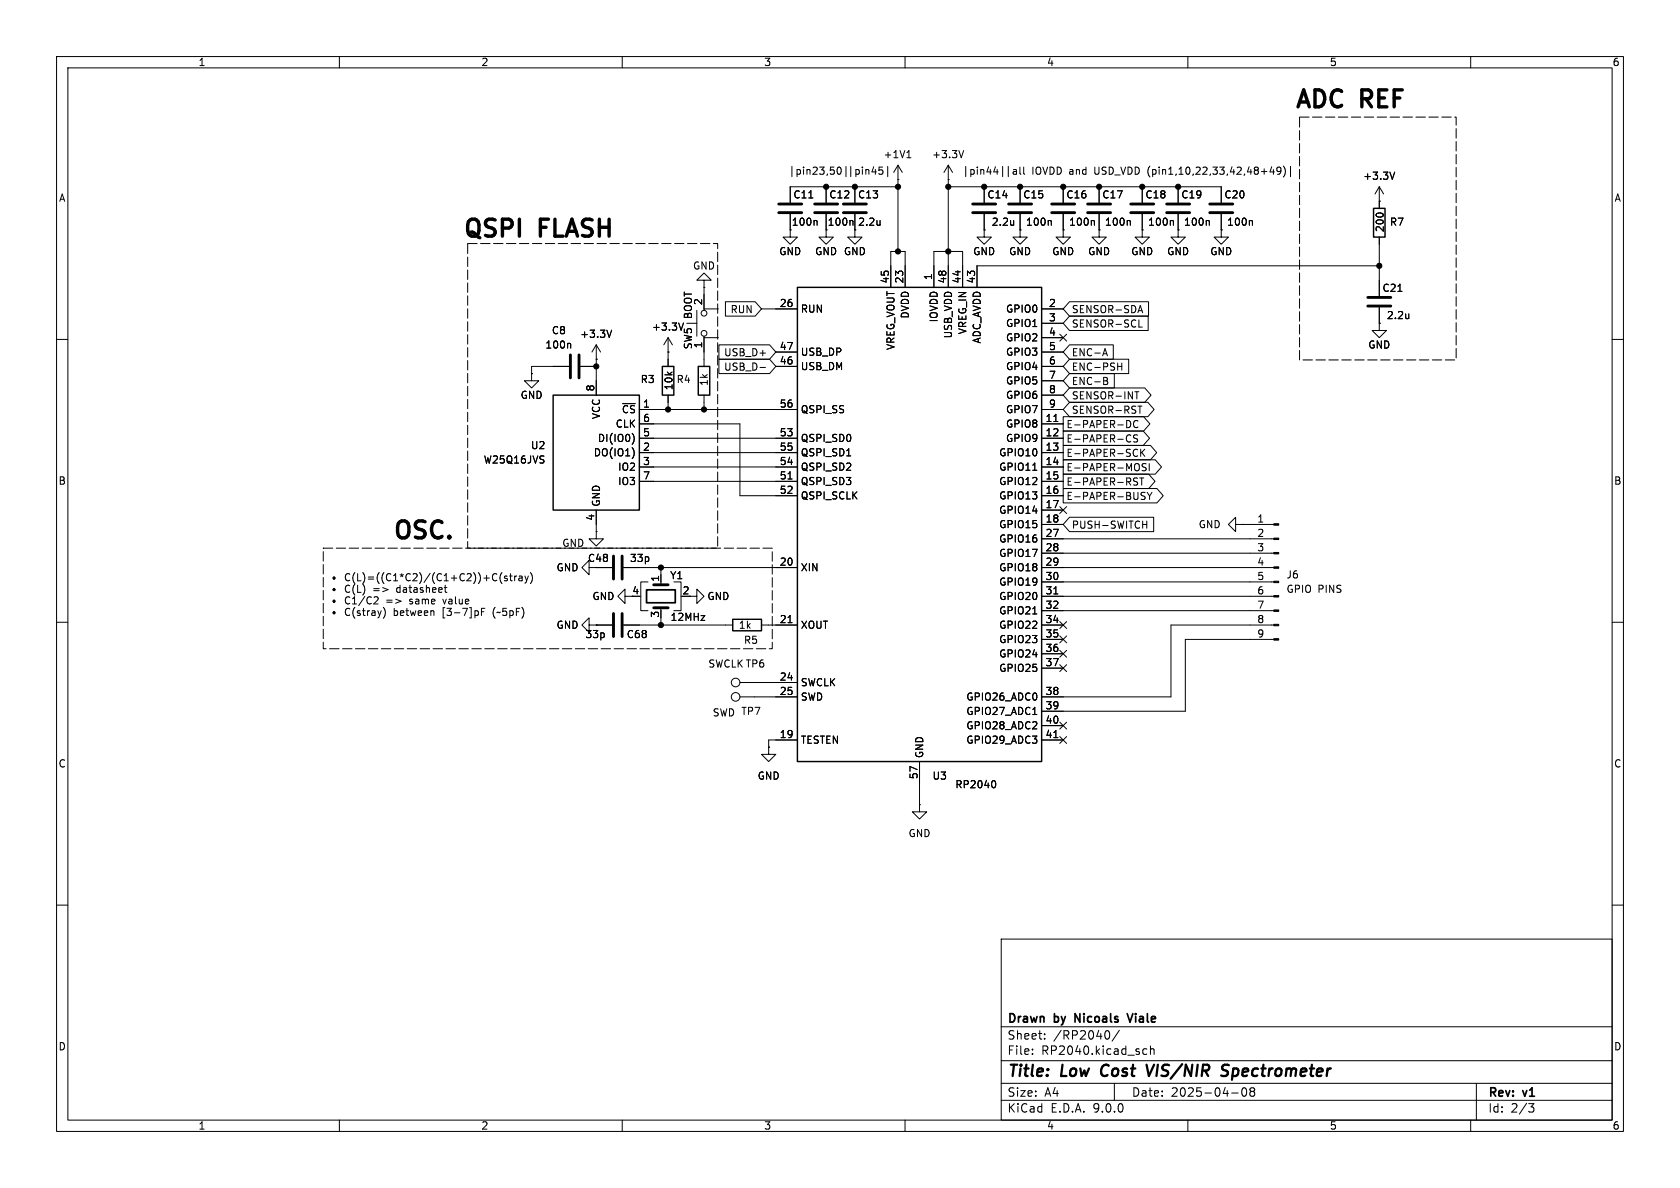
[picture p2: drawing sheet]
<svg xmlns="http://www.w3.org/2000/svg" width="297mm" height="210mm" viewBox="0 0 297 210" stroke-linecap="round" stroke-linejoin="round" font-family="sans-serif">
<g fill="none" stroke="#000" stroke-width=".18">
<path d="M10 10h277v190h-277zM12 12h273v186h-273zM60 10v2M110 10v2M160 10v2M210 10v2M260 10v2M139.7 37.8v4.1h1.3l-1.3 1.3-1.3-1.3h1.3M143 35h.7M144.3 39l.2 .2v.6M146 37.8v4.1h1.3l-1.3 1.3-1.2-1.3h1.2M146 33v2.8"/>
<path d="M147.4 30.1v.6M148.1 29.7l.2-.2a.68 .68 0 0 1 .4 .7 .68 .68 0 0 1-.4 .6l-.2-.1-.1-.4zM150.6 39l.2 .2v.6M151.1 37.8v4.1h1.3l-1.3 1.3-1.2-1.3h1.2M151.1 33v2.8M155.6 39v.8M155.6 39.7l-.1 .1M156 29.5h-.6v.6l.1-.1 .5 .1 .1 .2-.1 .4-.2 .1-.4-.1M156.9 29.4v1.8M158.7 31.8h.1M158.7 33h-19v2.8M158.7 29.2l-.7 1.3"/>
<path d="M158.7 29.2l.8 1.3M158.7 29.2v15.3M160.3 27.9h.7M160.4 26.9l.3-.3v1.3M167.6 31.8h.1M167.6 29.2v21.6M167.6 29.2l-.7 1.3M167.6 29.2l.8 1.3M167.6 33h48.3v2.8M170.4 26.6l-.5 1.3M174 33v2.8M174 37.8v2.8"/>
<path d="M176 29.5l-.3 .9h.8M176.3 30v.8M179.2 39v.8M179.2 39.7l-.1 .1M180.3 29.5v1.1l.2 .2M180.3 33v2.8M180.3 37.8v2.8M181 29.5v1.1l.2 .2M185.7 39l.2 .2v.6M188 33v2.8M188 37.8v2.8M193.3 39l.2 .2v.6"/>
<path d="M194.3 33v2.8M194.3 37.8v2.8M199.6 39l.2 .2v.6M201.9 33v2.8M201.9 37.8v2.8M207.3 39l.1 .2v.6M208.3 33v2.8M208.3 37.8v2.8M213.6 39l.2 .2v.6M215.9 37.8v2.8M221.2 39l.2 .2v.6M224.8 29.5l-.3 .9h.8"/>
<path d="M225.1 30v.8M226.5 30.1l-.3 .2h-.2l-.3-.2 .1-.5 .4-.1 .2 .2a.84 .84 0 0 1-.3 1.1h-.3M226.9 29.4a1.46 1.46 0 0 1 0 1.9M228.1 29.4v1.8M243.8 35.6h.1M243.8 33v3.8M243.8 33l-.7 1.3M243.8 33l.8 1.3M246.6 30.4l-.5 1.3M108.1 58.4l-.4 1.2M118.1 59.7v5.1M118.1 59.7l-.8 1.3"/>
<path d="M118.1 59.7l.8 1.3M120.8 57.1l-.4 1.3M121.4 57.2h1.8M123.2 54.9v4.5M124.5 59.4v.3h2.5M124.5 49.5h1.2l-1.2-1.2-1.3 1.2h1.3v1.3M124.5 50.8h.1M124.5 50.8v3.8M124.5 59.7v5.1M127 54.6h-2.5v.3M128.2 53.3h5.3l1.1 1.3-1.1 1.3h-5.3zM134.6 54.6h6.4"/>
<path d="M157.5 50.8v-6.3h2.5v6.3M165.1 50.8v-6.3h5.1v6.3M174 40.6v1.3h1.3l-1.3 1.3-1.3-1.3h1.3M174 40.6h.1M180.3 40.6v1.3h1.3l-1.3 1.3-1.2-1.3h1.2M180.3 40.6h.1M184.1 57.2h3.9M184.1 54.6h3.9M184.1 59.7h3.9M187.4 59.1l1.2 1.2M188 40.6v1.3h1.2l-1.2 1.3-1.3-1.3h1.3M188 40.6h.1"/>
<path d="M188.6 59.1l-1.2 1.2M189.1 53.3h13.9v2.6h-13.9l-1.1-1.3zM189.1 55.9h13.9v2.5h-13.9l-1.1-1.2zM194.3 40.6v1.3h1.3l-1.3 1.3-1.3-1.3h1.3M194.3 40.6h.1M201.3 54.9h.6M201.3 57.8h.6M201.6 54l.4 1.3M201.9 40.6v1.3h1.3l-1.3 1.3-1.2-1.3h1.2M201.9 40.6h.1M208.3 40.6v1.3h1.2l-1.2 1.3-1.3-1.3h1.3M208.3 40.6h.1"/>
<path d="M215.9 40.6v1.3h1.3l-1.3 1.3-1.3-1.3h1.3M215.9 40.6h.1M243.8 57.2v1.2h1.3l-1.3 1.3-1.2-1.3h1.2M243.8 57.2h.1M243.8 41.9v10.4M243.8 54.4v2.8M243.8 47h-71.1v3.8M247.1 51.5h.8M249.1 55.5v.8M249.1 56.2l-.1 .1M10 60h2M94 66v1.3h1.2l-1.2 1.3-1.3-1.3h1.3"/>
<path d="M94 66h.1M100.6 64.8h-6.6v1.2M100.7 60.7l.2 .2v.6M102.6 64.8h2.8M105.4 63.5h.1M105.4 61v8.9M105.4 61l-.8 1.2M105.4 61l.8 1.2M111.8 76.7a1.49 1.49 0 0 1 0 1.8M112.1 79.7v.8M113 72.4h28M113 74.9h17.8v12.7h10.2"/>
<path d="M113 77.5h28M118.1 62.2h.1M118.1 69.9v2.5M124.5 69.9v2.5M127.1 63.5h8.9l1.2 1.3-1.2 1.2h-8.9zM127.1 61h8.9l1.2 1.2-1.2 1.3h-8.9zM134.4 65h.9M137.2 64.8h3.8M137.2 62.2h3.8M184.1 72.4h3.9M184.1 74.9h3.9M184.1 77.5h3.9"/>
<path d="M184.1 64.8h3.9M184.1 62.2h3.9M184.1 67.3h3.9M184.1 69.9h3.9M186.3 74.5h.7M188 73.7h14.2l1.1 1.2-1.1 1.3h-14.2zM188 76.2h14.1l1.1 1.3-1.1 1.2h-14.1zM188 78.7h15.4l1.1 1.3-1.1 1.3h-15.4zM189.1 61h7.7v2.5h-7.7l-1.1-1.3zM189.1 63.5h10.4v2.5h-10.4l-1.1-1.2zM189.1 68.6h13.3l1.1 1.3-1.1 1.2h-13.3l-1.1-1.2zM189.1 71.1h13.8l1.1 1.3-1.1 1.3h-13.8l-1.1-1.3z"/>
<path d="M189.1 66h7.9v2.6h-7.9l-1.1-1.3zM195.1 62.5h.6M195.1 67.3h.4M195.1 66.7l.6 .1 .1 .3-.3 .2M195.4 61.6l.4 1.3M195.5 67.3l.3 .3v.3l-.7 .1M197.6 64.8h.7M198.3 64.2v1.2M199.7 76.9l.2 .1M199.8 74.6v.7M199.9 78l-.2 .1M200.6 69.3h.7"/>
<path d="M200.9 79.4l.2 .1M201 69.3v1.2M201.1 76.9h-.5l-.1 .1v.4l.5 .2 .1 .3-.2 .2h-.5M201.2 71.8h.7M201.2 74.5a.6 .6 0 0 0-.9 .4 .6 .6 0 0 0 .6 .7l.3-.1M201.7 79.4v1.3M201.8 80l.6 .7M202.4 79.4l-.7 .7M285 60h2M105.4 94v1.3h1.3l-1.3 1.2-1.3-1.2h1.3M105.4 94h.1M105.4 90.2v3.8"/>
<path d="M113 80h28M113 82.6h28M113 85.1h28M139.3 84.7h.7M149.7 80.6h.7M182.6 83.1h.7M184.1 80h3.9M184.1 82.6h3.9M184.1 85.1h3.9M184.1 92.7h3.9M184.1 95.3h41.1M184.1 97.8h41.1"/>
<path d="M184.1 87.6h3.9M184.1 90.2h3.9M187.4 89.6l1.2 1.2M188 86.4h16.5l1.1 1.2-1.1 1.3h-16.5zM188 81.3h16.2l1.1 1.3-1.1 1.2h-16.2zM188 83.8h15.1l1.1 1.3-1.1 1.3h-15.1zM188.6 89.6l-1.2 1.2M189.1 91.4h14.9v2.6h-14.9l-1.1-1.3zM200.6 84.5l.5 .1M200.9 85.2l.2 .2-.2 .4M201.1 80.6l-.2 .1M201.5 84.5h.7"/>
<path d="M201.8 84.5v1.3M202 87.6l.3 .2 .1 .3-.2 .2h-.3M202 87l.4 .1M202 92.7h.7M202.6 82h-.5l-.1 .1v.3l.5 .3 .1 .3-.2 .2h-.5M202.7 92.1v1.3M202.8 87l.4 .7M203.2 82v1.2M203.2 87.7v.6M203.7 87l-.5 .7M218.4 92.7v-1.3l-1.2 1.3 1.2 1.3v-1.3h1.3M219.7 92.7h.1"/>
<path d="M219.7 92.7h5.5M10 110h2M66.7 105.6l.2 .1-.1 .3-.7 .8h.8M67.8 107.4h.1M67.9 107.6a1.47 1.47 0 0 1-.1 1.7M78.7 104.5l.3 .2M85.1 108.1h.4M85.7 107.5h-.6v1.3M88.7 101.2a1.46 1.46 0 0 0 0 2M89.7 101.9l-.3-.1-.2 .2v.2l.5 .1v.3h-.5M90.1 101.8h.5M90.3 101.4v1.1l.3 .2"/>
<path d="M91 101.8v.9M91.3 101.8l-.3 .3M91.8 101.9h.5v.8M92.3 102.1l-.4 .1-.2 .2 .2 .3 .4-.1M92.8 101.8l.3 .9M93.1 102.7l-.3 .4M93.4 101.8l-.3 .9M93.8 101.2a1.46 1.46 0 0 1 0 2M104.1 100.3v-1.2l-1.2 1.2 1.2 1.3v-1.3h1.3M104.1 110.5v-1.3l-1.2 1.3 1.2 1.3v-1.3h1.3M105.4 100.3h.1M105.4 110.5h.1"/>
<path d="M105.4 100.3h2.8M105.4 110.5h2.8M110.2 100.3h30.8M110.2 110.5h19.3M110.5 105.4v-1.3l-1.3 1.3 1.3 1.3v-1.3h1.3M113 105.4h.3M114.6 102.9h-1.3v5.1h1.3M116.8 100.3v2.6M116.8 107.4v.6M116.8 109.2v1.3M119.1 102.9h1.3v5.1h-1.3M121.9 105.4h1.3v-1.3l1.3 1.3-1.3 1.3v-1.3"/>
<path d="M134.6 110.5h6.4M139.3 110.1h.7M182.6 108.5h.7M184.1 100.3h41.1M184.1 110.5h3.9M184.1 105.4h41.1M184.1 102.9h41.1M184.1 108h41.1M184.1 113h3.9M184.1 115.6h3.9M184.1 118.1h3.9M186.3 105h.7"/>
<path d="M187.4 115l1.2 1.2M187.4 117.5l1.2 1.2M187.4 109.9l1.2 1.2M187.4 112.4l1.2 1.2M188.6 115l-1.2 1.2M188.6 117.5l-1.2 1.2M188.6 109.9l-1.2 1.2M188.6 112.4l-1.2 1.2M225.2 110.5h-18.2v12.7h-22.9M225.2 113h-15.7v12.7h-25.4M285 110h2M130.8 120.7h10.2"/>
<path d="M130.8 123.2h10.2M135.9 132.1v1.3h1.3l-1.3 1.2-1.3-1.2h1.3M135.9 132.1h.1M141 130.8h-5.1v1.3M162.6 134.6v7.6M175.7 138a.79 .79 0 0 1 0 1.3M182.6 126.3h.7M184.1 130.8h3.9M184.1 128.3h3.9M186.3 130.4h.7M187.4 130.2l1.2 1.2M187.4 127.7l1.2 1.2"/>
<path d="M188.6 130.2l-1.2 1.2M188.6 127.7l-1.2 1.2M162.6 142.2v1.3h1.2l-1.2 1.3-1.3-1.3h1.3M162.6 142.2h.1M10 160h2M177 166h108v32h-108zM285 160h2M60 198v2M110 198v2M160 198v2M177 194.5h108M177 191.5h108"/>
<path d="M177 187.5h108M177 181.5h108M182.5 186.3v.1M182.5 185.5v.1M184.7 183.6v.1M184.7 182.8v.1M195.7 182.2a.81 .81 0 0 1 .6 .6 .81 .81 0 0 1-.3 .8l-.3 .1M197 191.5v3M197.9 182.1l-1.3 2M202 186.1l.3 .3 .4-.1M202.7 185.5l-.4-.1-.3 .3M203.4 185.5l.2-.1 .4 .1v.9"/>
<path d="M203.4 184.9v1.5M210 198v2M217.7 193.2h1.2M219.7 192.4a.81 .81 0 0 0 .3 1.4l.2-.1 .2-.5-.2-.8M221 192.4v.3l.2 .2M221.2 192.9l-.2 .3v.5l.2 .1 .5-.1 .1-.2-.1-.4-.2-.2M221.2 192.9h.3M221.7 192.4l.1 .3-.3 .2M260 198v2M261 191.5v6.5M270.2 195.1h1l-.5 .6 .4 .1 .1 .5-.3 .3h-.4"/>
<circle cx="124.5" cy="55.4" r=".51"/>
<circle cx="124.5" cy="58.9" r=".51"/>
<circle cx="130" cy="123.2" r=".76"/>
<circle cx="130" cy="120.6" r=".76"/>
</g>
<path d="M194.9 188.5a1.27 1.27 0 0 0 0 1.6M202.7 188.2l.4 2 .9-2M217.3 188.3a.85 .85 0 0 0-1.1 .1 .45 .45 0 0 0 .2 .8l.4 .1a.49 .49 0 0 1 .3 .5 .49 .49 0 0 1-.5 .4l-.7-.1" fill="none" stroke="#000" stroke-width=".4"/>
<path d="M114.3 104.3h5.1v2.3h-5.1zM199.3 179.2l.5 1.5 .5-1.5M190.1 180.7v-1.5l.8 1.5" fill="none" stroke="#000" stroke-width=".3"/>
<g fill="none" stroke="#000" stroke-width=".51">
<path d="M137.7 36.1h4M137.7 37.6h4M144 36.1h4.1M144 37.6h4.1M149.1 36.1h4.1M149.1 37.6h4.1M172 36.1h4M172 37.6h4M178.3 36.1h4.1M178.3 37.6h4.1M185.9 36.1h4.1M185.9 37.6h4.1"/>
<path d="M192.3 36.1h4M192.3 37.6h4M199.9 36.1h4.1M199.9 37.6h4.1M206.2 36.1h4.1M206.2 37.6h4.1M213.9 36.1h4M213.9 37.6h4M241.8 52.6h4.1M241.8 54.1h4.1M100.8 62.7v4.1M102.4 62.7v4.1"/>
<path d="M108.5 98.3v4.1M110 98.3v4.1M108.5 108.5v4M110 108.5v4M115.6 103.4h2.5M115.6 107.4h2.5"/>
</g>
<path d="M242.8 36.8h2.1v5.1h-2.1zM141 50.8h43.1v83.8h-43.1zM97.8 69.9h15.2v20.3h-15.2zM117.1 64.8h2v5.1h-2zM123.4 64.8h2.1v5.1h-2.1zM129.5 109.5h5.1v2h-5.1z" fill="none" stroke="#000" stroke-width=".25"/>
<g fill="#000" stroke="#000" stroke-width=".18">
<path d="M225.2 92.6h.9v.2h-.9zM225.2 95.1h.9v.3h-.9zM225.2 97.7h.9v.2h-.9zM225.2 100.2h.9v.3h-.9zM225.2 102.7h.9v.3h-.9zM225.2 105.3h.9v.2h-.9zM225.2 107.8h.9v.3h-.9zM225.2 110.4h.9v.2h-.9zM225.2 112.9h.9v.3h-.9z"/>
<circle cx="146" cy="33" r=".46"/>
<circle cx="151.1" cy="33" r=".46"/>
<circle cx="158.7" cy="33" r=".46"/>
<circle cx="167.6" cy="33" r=".46"/>
<circle cx="174" cy="33" r=".46"/>
<circle cx="180.3" cy="33" r=".46"/>
<circle cx="188" cy="33" r=".46"/>
<circle cx="194.3" cy="33" r=".46"/>
<circle cx="201.9" cy="33" r=".46"/>
<circle cx="208.3" cy="33" r=".46"/>
<circle cx="158.7" cy="44.5" r=".46"/>
<circle cx="167.6" cy="44.5" r=".46"/>
<circle cx="243.8" cy="47" r=".46"/>
<circle cx="105.4" cy="64.8" r=".46"/>
<circle cx="118.1" cy="72.4" r=".46"/>
<circle cx="124.5" cy="72.4" r=".46"/>
<circle cx="116.8" cy="110.5" r=".46"/>
<circle cx="116.8" cy="100.3" r=".46"/>
</g>
<path d="M229.7 20.7h27.7v42.9h-27.7zM82.7 43.1h44.2v53.8h-44.2zM57.1 96.9h79.4v17.8h-79.4z" fill="none" stroke="#000" stroke-width=".18" stroke-dasharray="1.7 .6"/>
<g font-size="4.2">
<text x="228.6" y="19.9">ADC</text>
<text x="240.6" y="19.9">REF</text>
<text x="81.5" y="42.8">QSPI</text>
<text x="95.4" y="42.8">FLASH</text>
<text x="69.1" y="96.1">OSC.</text>
</g>
<g font-size="2.8">
<text x="178" y="190.9">Title:</text>
<text x="187.7" y="190.9">Low</text>
<text x="195.5" y="190.9">Cost</text>
<text x="204.4" y="190.9">VIS/NIR</text>
<text x="218.4" y="190.9">Spectrometer</text>
</g>
<g font-size="2.1">
<text x="178" y="184">Sheet:</text>
<text x="178" y="181.2">Drawn</text>
<text x="186.2" y="184">/RP2040/</text>
<text x="186.5" y="181.2">by</text>
<text x="190.7" y="181.2">Nicoals</text>
<text x="200.7" y="181.2">Viale</text>
<text x="178" y="186.7">File:</text>
<text x="184.1" y="186.7">RP2040.kicad_sch</text>
<text x="178" y="196.9">KiCad</text>
<text x="178" y="194.1">Size:</text>
<text x="184.7" y="194.1">A4</text>
<text x="185.7" y="196.9">E.D.A.</text>
<text x="193.3" y="196.9">9.0.0</text>
<text x="200" y="194.1">Date:</text>
<text x="207" y="194.1">2025-04-08</text>
<text x="263" y="194.3">Rev:</text>
<text x="263" y="196.9">Id:</text>
<text x="267.1" y="196.9">2/3</text>
<text x="269.4" y="194.3">v1</text>
</g>
<g font-size="1.8">
<text x="35" y="11.9">1</text>
<text x="85" y="11.9">2</text>
<text x="135" y="11.9">3</text>
<text x="185" y="11.9">4</text>
<text x="235" y="11.9">5</text>
<text x="285" y="11.9">6</text>
<text x="156.1" y="28.2">+1V1</text>
<text x="164.7" y="28.2">+3.3V</text>
<text x="10.3" y="35.9">A</text>
<text x="139.3" y="31.1">|pin23,50|</text>
<text x="140.2" y="35.3">C11</text>
<text x="146.5" y="35.3">C12</text>
<text x="149.7" y="31.1">|pin45|</text>
<text x="151.6" y="35.3">C13</text>
<text x="170" y="31.1">|pin44|</text>
<text x="174.5" y="35.3">C14</text>
<text x="177.5" y="31.1">|all</text>
<text x="180.8" y="35.3">C15</text>
<text x="182.4" y="31.1">IOVDD and</text>
<text x="188.4" y="35.3">C16</text>
<text x="193.8" y="31.1">USD_VDD (pin1,10,22,33,42,48+49)|</text>
<text x="194.8" y="35.3">C17</text>
<text x="202.4" y="35.3">C18</text>
<text x="208.7" y="35.3">C19</text>
<text x="216.4" y="35.3">C20</text>
<text x="240.9" y="32">+3.3V</text>
<text x="285.3" y="35.9">A</text>
<text x="139.9" y="40.1">100n</text>
<text x="146.2" y="40.1">100n</text>
<text x="151.6" y="40.1">2.2u</text>
<text x="175.2" y="40.1">2.2u</text>
<text x="181.3" y="40.1">100n</text>
<text x="188.9" y="40.1">100n</text>
<text x="195.2" y="40.1">100n</text>
<text x="202.9" y="40.1">100n</text>
<text x="209.2" y="40.1">100n</text>
<text x="216.8" y="40.1">100n</text>
<text x="244.8" y="41.1" transform="rotate(-90 244.8 41.1)">200</text>
<text x="245.6" y="40.1">R7</text>
<text x="122.4" y="47.9">GND</text>
<text x="137.7" y="45.3">GND</text>
<text x="144" y="45.3">GND GND</text>
<text x="172" y="45.3">GND</text>
<text x="178.3" y="45.3">GND</text>
<text x="185.9" y="45.3">GND</text>
<text x="192.3" y="45.3">GND</text>
<text x="199.9" y="45.3">GND</text>
<text x="206.2" y="45.3">GND</text>
<text x="213.9" y="45.3">GND</text>
<text x="157.2" y="50.2" transform="rotate(-90 157.2 50.2)">45</text>
<text x="159.8" y="50.2" transform="rotate(-90 159.8 50.2)">23</text>
<text x="164.8" y="49.6" transform="rotate(-90 164.8 49.6)">1</text>
<text x="167.4" y="50.2" transform="rotate(-90 167.4 50.2)">48</text>
<text x="169.9" y="50.2" transform="rotate(-90 169.9 50.2)">44</text>
<text x="172.5" y="50.2" transform="rotate(-90 172.5 50.2)">43</text>
<text x="244.3" y="51.8">C21</text>
<text x="97.5" y="59.3">C8</text>
<text x="102.5" y="59.9">+3.3V</text>
<text x="115.2" y="58.6">+3.3V</text>
<text x="122.5" y="56.5" transform="rotate(-90 122.5 56.5)">BOOT</text>
<text x="124.2" y="54" transform="rotate(-90 124.2 54)">2</text>
<text x="129.1" y="55.6">RUN</text>
<text x="137.8" y="54.4">26</text>
<text x="141.5" y="55.5">RUN</text>
<text x="160.9" y="56.4" transform="rotate(-90 160.9 56.4)">DVDD</text>
<text x="166" y="57.1" transform="rotate(-90 166 57.1)">IOVDD</text>
<text x="168.5" y="59.9" transform="rotate(-90 168.5 59.9)">USB_VDD</text>
<text x="171" y="59.2" transform="rotate(-90 171 59.2)">VREG_IN</text>
<text x="177.8" y="55.5">GPIO0</text>
<text x="177.8" y="58">GPIO1</text>
<text x="185.3" y="54.4">2</text>
<text x="185.3" y="56.9">3</text>
<text x="185.3" y="59.4">4</text>
<text x="189.4" y="55.6">SENSOR-SDA</text>
<text x="189.4" y="58.1">SENSOR-SCL</text>
<text x="245.1" y="56.6">2.2u</text>
<text x="96.3" y="61.8">100n</text>
<text x="122.5" y="61.8" transform="rotate(-90 122.5 61.8)">SW5</text>
<text x="124.2" y="61.7" transform="rotate(-90 124.2 61.7)">1</text>
<text x="127.9" y="65.7">USB_D-</text>
<text x="127.9" y="63.2">USB_D+</text>
<text x="137.8" y="62">47</text>
<text x="137.8" y="64.5">46</text>
<text x="141.5" y="63.1">USB_DP</text>
<text x="141.5" y="65.6">USB_DM</text>
<text x="158.3" y="62" transform="rotate(-90 158.3 62)">VREG_VOUT</text>
<text x="173.6" y="60.8" transform="rotate(-90 173.6 60.8)">ADC_AVDD</text>
<text x="177.8" y="60.6">GPIO2</text>
<text x="177.8" y="63.1">GPIO3</text>
<text x="177.8" y="65.6">GPIO4</text>
<text x="185.3" y="62">5</text>
<text x="185.3" y="64.5">6</text>
<text x="189.4" y="63.2">ENC-A</text>
<text x="189.4" y="65.7">ENC-PSH</text>
<text x="241.8" y="61.8">GND</text>
<text x="91.9" y="70.7">GND</text>
<text x="105.2" y="69.3" transform="rotate(-90 105.2 69.3)">8</text>
<text x="113.2" y="67.9">R3</text>
<text x="119.1" y="69.1" transform="rotate(-90 119.1 69.1)">10k</text>
<text x="119.5" y="67.9">R4</text>
<text x="125.3" y="68.3" transform="rotate(-90 125.3 68.3)">1k</text>
<text x="177.8" y="68.2">GPIO5</text>
<text x="177.8" y="70.7">GPIO6</text>
<text x="185.3" y="67.1">7</text>
<text x="185.3" y="69.6">8</text>
<text x="189.4" y="70.8">SENSOR-INT</text>
<text x="189.4" y="68.3">ENC-B</text>
<text x="106.3" y="74.2" transform="rotate(-90 106.3 74.2)">VCC</text>
<text x="108.8" y="75.8">CLK</text>
<text x="109.8" y="73.3">~{CS}</text>
<text x="113.6" y="72.1">1</text>
<text x="113.6" y="74.7">6</text>
<text x="113.6" y="77.2">5</text>
<text x="137.8" y="72.1">56</text>
<text x="137.8" y="77.2">53</text>
<text x="141.5" y="73.3">QSPI_SS</text>
<text x="177.8" y="73.3">GPIO7</text>
<text x="177.8" y="75.8">GPIO8</text>
<text x="184.7" y="74.7">11</text>
<text x="184.7" y="77.2">12</text>
<text x="185.3" y="72.1">9</text>
<text x="188.4" y="75.9">E-PAPER-DC</text>
<text x="189.4" y="73.3">SENSOR-RST</text>
<text x="85.4" y="82.1">W25Q16JVS</text>
<text x="93.8" y="79.6">U2</text>
<text x="104.9" y="80.9">DO(IO1)</text>
<text x="105.6" y="78.3">DI(IO0)</text>
<text x="109.2" y="83.4">IO2</text>
<text x="113.6" y="79.8">2</text>
<text x="113.6" y="82.3">3</text>
<text x="137.8" y="79.8">55</text>
<text x="137.8" y="82.3">54</text>
<text x="141.5" y="78.3">QSPI_SD0</text>
<text x="141.5" y="80.9">QSPI_SD1</text>
<text x="141.5" y="83.4">QSPI_SD2</text>
<text x="176.5" y="80.9">GPIO10</text>
<text x="176.5" y="83.4">GPIO11</text>
<text x="177.8" y="78.3">GPIO9</text>
<text x="184.7" y="79.8">13</text>
<text x="184.7" y="82.3">14</text>
<text x="188.4" y="78.4">E-PAPER-CS</text>
<text x="188.4" y="81">E-PAPER-SCK</text>
<text x="188.4" y="83.5">E-PAPER-MOSI</text>
<text x="10.3" y="85.9">B</text>
<text x="106.3" y="89.7" transform="rotate(-90 106.3 89.7)">GND</text>
<text x="109.2" y="86">IO3</text>
<text x="113.6" y="84.8">7</text>
<text x="137.8" y="84.8">51</text>
<text x="137.8" y="87.4">52</text>
<text x="141.5" y="86">QSPI_SD3</text>
<text x="141.5" y="88.5">QSPI_SCLK</text>
<text x="176.5" y="86">GPIO12</text>
<text x="176.5" y="88.5">GPIO13</text>
<text x="184.7" y="84.8">15</text>
<text x="184.7" y="87.4">16</text>
<text x="184.7" y="89.9">17</text>
<text x="188.4" y="88.6">E-PAPER-BUSY</text>
<text x="188.4" y="86">E-PAPER-RST</text>
<text x="285.3" y="85.9">B</text>
<text x="105.2" y="92.1" transform="rotate(-90 105.2 92.1)">4</text>
<text x="176.5" y="91">GPIO14</text>
<text x="176.5" y="93.6">GPIO15</text>
<text x="184.7" y="92.5">18</text>
<text x="184.7" y="95">27</text>
<text x="189.4" y="93.7">PUSH-SWITCH</text>
<text x="211.8" y="93.6">GND</text>
<text x="222.2" y="92.5">1</text>
<text x="222.2" y="95">2</text>
<text x="98.3" y="101.2">GND</text>
<text x="99.3" y="96.9">GND</text>
<text x="103.8" y="99.5">C48</text>
<text x="111.3" y="99.5">33p</text>
<text x="137.8" y="100.1">20</text>
<text x="141.5" y="101.2">XIN</text>
<text x="176.5" y="96.1">GPIO16</text>
<text x="176.5" y="98.7">GPIO17</text>
<text x="176.5" y="101.2">GPIO18</text>
<text x="184.7" y="97.5">28</text>
<text x="184.7" y="100.1">29</text>
<text x="222.2" y="97.5">3</text>
<text x="222.2" y="100.1">4</text>
<text x="58.2" y="103">þÿ &quot;C(L)=((C1*C2)/(C1+C2))+C(stray)</text>
<text x="58.2" y="105">þÿ &quot;C(L)</text>
<text x="58.2" y="107">þÿ &quot;C1/C2</text>
<text x="66.1" y="105">=&gt;</text>
<text x="68.4" y="107">=&gt;</text>
<text x="70.4" y="105">datasheet</text>
<text x="72.7" y="107">same</text>
<text x="78.8" y="107">value</text>
<text x="104.6" y="106.3">GND</text>
<text x="111.7" y="105.2">4</text>
<text x="116.6" y="102.9" transform="rotate(-90 116.6 102.9)">1</text>
<text x="118.4" y="102.6">Y1</text>
<text x="120.6" y="105.2">2</text>
<text x="125" y="106.3">GND</text>
<text x="176.5" y="103.7">GPIO19</text>
<text x="176.5" y="106.3">GPIO20</text>
<text x="184.7" y="102.6">30</text>
<text x="184.7" y="105.2">31</text>
<text x="184.7" y="107.7">32</text>
<text x="222.2" y="102.6">5</text>
<text x="222.2" y="105.2">6</text>
<text x="222.2" y="107.7">7</text>
<text x="227.3" y="102.5">J6</text>
<text x="227.3" y="105">GPIO PINS</text>
<text x="58.2" y="109.1">þÿ &quot;C(stray)</text>
<text x="69.7" y="109.1">between</text>
<text x="78.5" y="109.1">[3-7]pF</text>
<text x="87.6" y="109.1">(~5pF)</text>
<text x="98.3" y="111.4">GND</text>
<text x="103.4" y="113">33p</text>
<text x="110.7" y="113">C68</text>
<text x="116.6" y="109.3" transform="rotate(-90 116.6 109.3)">3</text>
<text x="118.4" y="110">12MHz</text>
<text x="130.5" y="111.4">1k</text>
<text x="137.8" y="110.2">21</text>
<text x="141.5" y="111.4">XOUT</text>
<text x="176.5" y="108.8">GPIO21</text>
<text x="176.5" y="111.4">GPIO22</text>
<text x="176.5" y="113.9">GPIO23</text>
<text x="184.7" y="110.2">34</text>
<text x="184.7" y="112.8">35</text>
<text x="222.2" y="110.2">8</text>
<text x="222.2" y="112.8">9</text>
<text x="125.1" y="118.2">SWCLK TP6</text>
<text x="131.4" y="114">R5</text>
<text x="176.5" y="116.4">GPIO24</text>
<text x="176.5" y="119">GPIO25</text>
<text x="184.7" y="115.3">36</text>
<text x="184.7" y="117.9">37</text>
<text x="137.8" y="120.4">24</text>
<text x="137.8" y="122.9">25</text>
<text x="141.5" y="121.5">SWCLK</text>
<text x="141.5" y="124.1">SWD</text>
<text x="170.7" y="124.1">GPIO26_ADC0</text>
<text x="184.7" y="122.9">38</text>
<text x="184.7" y="125.5">39</text>
<text x="125.9" y="126.8">SWD TP7</text>
<text x="137.8" y="130.6">19</text>
<text x="141.5" y="131.7">TESTEN</text>
<text x="170.7" y="126.6">GPIO27_ADC1</text>
<text x="170.7" y="129.1">GPIO28_ADC2</text>
<text x="170.7" y="131.7">GPIO29_ADC3</text>
<text x="184.7" y="128">40</text>
<text x="184.7" y="130.6">41</text>
<text x="10.3" y="135.9">C</text>
<text x="162.3" y="137.8" transform="rotate(-90 162.3 137.8)">57</text>
<text x="163.4" y="134.1" transform="rotate(-90 163.4 134.1)">GND</text>
<text x="285.3" y="135.9">C</text>
<text x="133.9" y="138">GND</text>
<text x="164.8" y="138">U3</text>
<text x="168.8" y="139.5">RP2040</text>
<text x="160.5" y="148.2">GND</text>
<text x="10.3" y="185.9">D</text>
<text x="285.3" y="185.9">D</text>
<text x="35" y="199.9">1</text>
<text x="85" y="199.9">2</text>
<text x="135" y="199.9">3</text>
<text x="185" y="199.9">4</text>
<text x="235" y="199.9">5</text>
<text x="285" y="199.9">6</text>
</g>
</svg>
